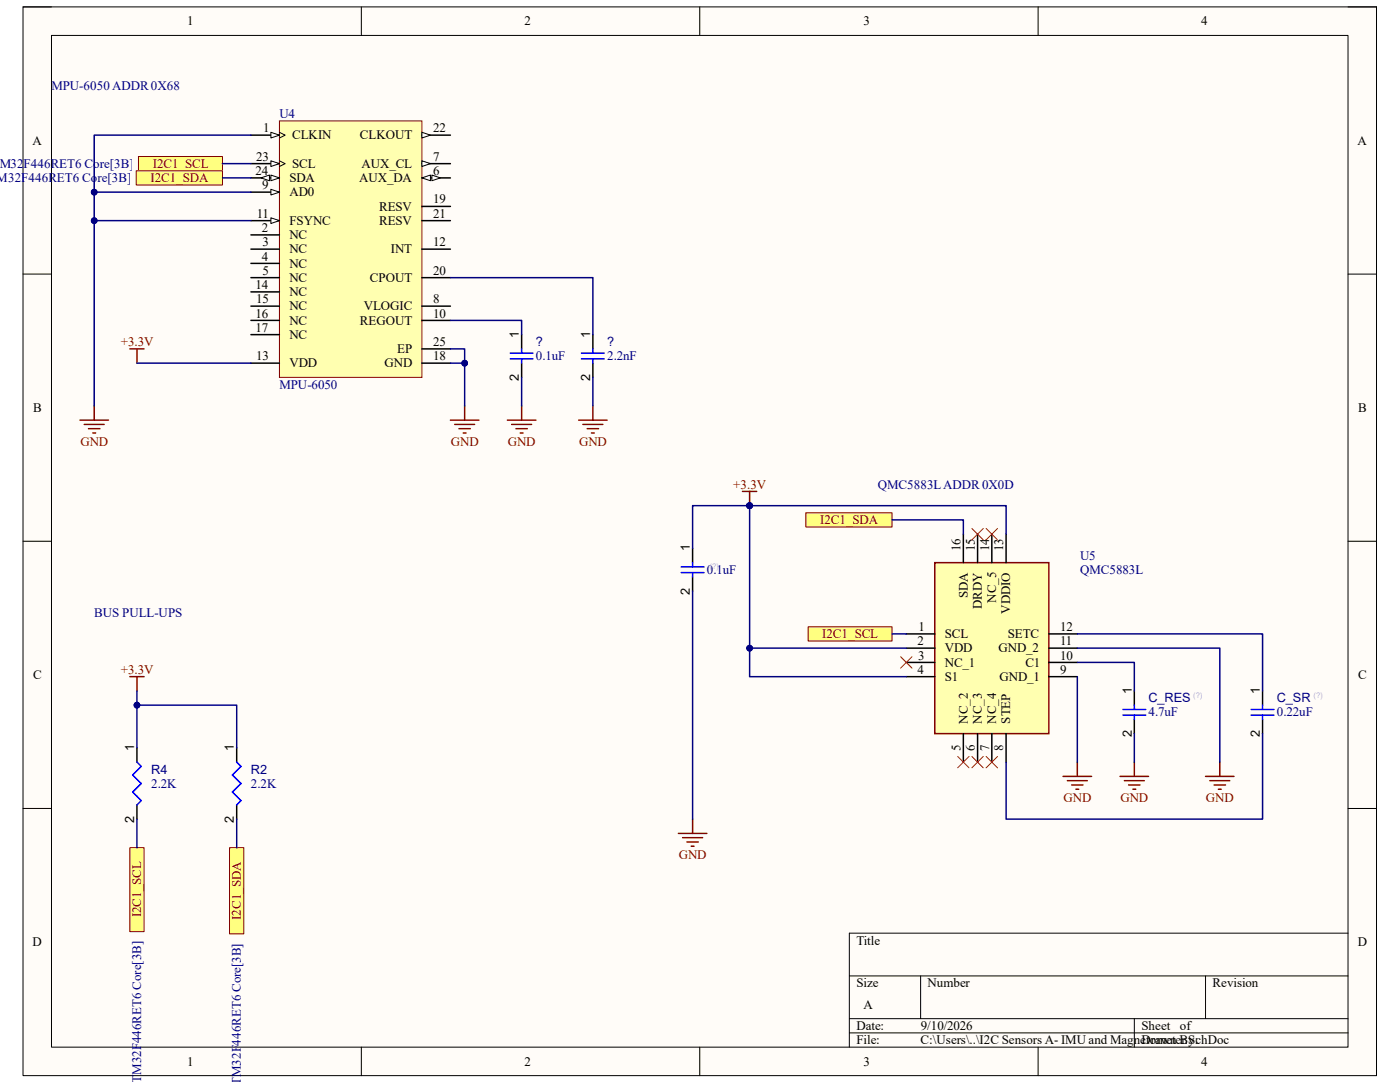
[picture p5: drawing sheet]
<svg xmlns="http://www.w3.org/2000/svg" width="279mm" height="216mm" viewBox="0 0 279 216" stroke-linecap="round" stroke-linejoin="round" font-family="sans-serif">
<path d="M4.6 1.4h270.1v213.2h-270.1z" fill-rule="evenodd" fill="#fffcf8"/>
<path d="M4.6 1.4h270.1v213.2h-270.1z" fill="none" stroke="#000" stroke-width=".2"/>
<path d="M10.3 7.1h258.7v201.8h-258.7z" fill-rule="evenodd" fill="#fffcf8"/>
<g fill="none" stroke="#000" stroke-width=".2">
<path d="M4.6 1.4h5.7M10.3 7.1h258.7v201.8h-258.7zM72.1 1.4v5.7M139.6 1.4v5.7M207.2 1.4v5.7M269 1.4h5.7v5.7M4.6 54.7h5.7M269 54.7h5.7M4.6 108h5.7M269 108h5.7M4.6 161.3h5.7M269 161.3h5.7"/>
<path d="M169.5 194.7h99.5M183.7 194.7v8.6M240.6 194.7v8.6M269 186.2h-99.5v22.7M72.1 208.9v5.7M139.6 208.9v5.7M169.5 203.3h99.5M169.5 206.1h99.5M207.2 208.9v5.7M226.4 203.3v5.6M274.7 208.9v5.7"/>
</g>
<path d="M186.6 112.3h22.7v34.1h-22.7z" fill-rule="evenodd" fill="#ffffb0"/>
<path d="M186.6 112.3h22.7v34.1h-22.7zM25.9 135h2.9M27.3 135v2.9" fill="none" stroke="#800000" stroke-width=".3"/>
<g fill="none" stroke="#000" stroke-width=".3">
<path d="M192.3 106.6v5.7M195.1 106.6v5.7M197.9 106.6v5.7M200.8 106.6v5.7M180.9 126.5h5.7M180.9 129.3h5.7M180.9 132.2h5.7M180.9 135h5.7M209.3 126.5h5.7M209.3 129.3h5.7M209.3 132.2h5.7M209.3 135h5.7"/>
<path d="M27.3 149.2v2.9M47.2 149.2v2.9M192.3 146.4v5.7M195.1 146.4v5.7M197.9 146.4v5.7M200.8 146.4v5.7M27.3 160.6v2.8M47.2 160.6v2.8"/>
</g>
<path d="M27.3 152.1l.9 .8-1.7 1.7 1.7 1.7-1.7 1.7 1.7 1.8-.9 .8M47.2 152.1l.9 .8-1.7 1.7 1.7 1.7-1.7 1.7 1.7 1.8-.9 .8" fill="none" stroke="#00f" stroke-width=".3"/>
<path d="M45.8 169.1h2.9v17.3h-2.9z" fill-rule="evenodd" fill="#ffff80"/>
<path d="M45.8 169.1h2.9v17.3h-2.9z" fill="none" stroke="#800000" stroke-width=".2"/>
<path d="M25.9 169.1h2.9v16.8h-2.9z" fill-rule="evenodd" fill="#ffff80"/>
<path d="M25.9 169.1h2.9v16.8h-2.9z" fill="none" stroke="#800000" stroke-width=".2"/>
<path d="M55.8 24.1h28.4v51.2h-28.4z" fill-rule="evenodd" fill="#ffffb0"/>
<path d="M55.8 24.1h28.4v51.2h-28.4z" fill="none" stroke="#800000" stroke-width=".2"/>
<path d="M50.1 27h5.7" fill="none" stroke="#000" stroke-width=".3"/>
<path d="M54.1 26.4l1.7 .6-1.7 .5z" fill="#f8fcff"/>
<path d="M54.1 26.4l1.7 .6-1.7 .5zM55.8 26.4l1.1 .6-1.1 .5" fill="none" stroke="#000" stroke-width=".2"/>
<path d="M84.2 35.5h5.7M50.1 46.9h5.7M50.1 49.7h5.7M50.1 52.6h5.7M50.1 55.4h5.7" fill="none" stroke="#000" stroke-width=".3"/>
<path d="M84.2 35.5l1.7-.6v1.2z" fill="#f8fcff"/>
<path d="M84.2 35.5l1.7-.6v1.2z" fill="none" stroke="#000" stroke-width=".2"/>
<path d="M86.2 34.9l1.7 .6-1.7 .6z" fill="#f8fcff"/>
<path d="M86.2 34.9l1.7 .6-1.7 .6z" fill="none" stroke="#000" stroke-width=".2"/>
<path d="M84.2 32.7h5.7" fill="none" stroke="#000" stroke-width=".3"/>
<path d="M84.2 32.1l1.7 .6-1.7 .5z" fill="#f8fcff"/>
<path d="M84.2 32.1l1.7 .6-1.7 .5z" fill="none" stroke="#000" stroke-width=".2"/>
<path d="M50.1 38.3h5.7M84.2 61.1h5.7" fill="none" stroke="#000" stroke-width=".3"/>
<path d="M54.1 37.8l1.7 .5-1.7 .6z" fill="#f8fcff"/>
<path d="M54.1 37.8l1.7 .5-1.7 .6z" fill="none" stroke="#000" stroke-width=".2"/>
<path d="M50.1 44h5.7M84.2 63.9h5.7" fill="none" stroke="#000" stroke-width=".3"/>
<path d="M54.1 43.5l1.7 .5-1.7 .6z" fill="#f8fcff"/>
<path d="M54.1 43.5l1.7 .5-1.7 .6z" fill="none" stroke="#000" stroke-width=".2"/>
<path d="M84.2 27h5.7M50.1 58.2h5.7M84.2 49.7h5.7M84.2 41.2h5.7M84.2 55.4h5.7M84.2 44h5.7M50.1 72.5h5.7M50.1 61.1h5.7M50.1 63.9h5.7M50.1 66.8h5.7M84.2 72.5h5.7" fill="none" stroke="#000" stroke-width=".3"/>
<path d="M84.2 26.4l1.7 .6-1.7 .5z" fill="#f8fcff"/>
<path d="M84.2 26.4l1.7 .6-1.7 .5z" fill="none" stroke="#000" stroke-width=".2"/>
<path d="M50.1 32.7h5.7" fill="none" stroke="#000" stroke-width=".3"/>
<path d="M54.1 32.1l1.7 .6-1.7 .5z" fill="#f8fcff"/>
<path d="M54.1 32.1l1.7 .6-1.7 .5zM55.8 32.1l1.1 .6-1.1 .5" fill="none" stroke="#000" stroke-width=".2"/>
<path d="M50.1 35.5h5.7" fill="none" stroke="#000" stroke-width=".3"/>
<path d="M54.1 34.9l1.7 .6-1.7 .6z" fill="#f8fcff"/>
<path d="M54.1 34.9l1.7 .6-1.7 .6z" fill="none" stroke="#000" stroke-width=".2"/>
<path d="M52.1 35.5l1.7-.6v1.2z" fill="#f8fcff"/>
<path d="M52.1 35.5l1.7-.6v1.2z" fill="none" stroke="#000" stroke-width=".2"/>
<path d="M84.2 69.6h5.7M104.1 66.8v2.8M104.1 72.5v2.8M118.3 66.8v2.8M118.3 72.5v2.8" fill="none" stroke="#000" stroke-width=".3"/>
<g fill="none" stroke="#800000" stroke-width=".3">
<path d="M89.9 83.8h5.7M90.7 84.7h4M91.6 85.5h2.3M92.4 86.4h.6M92.7 81v2.8M101.3 83.8h5.6M102.1 84.7h4M103 85.5h2.2M103.8 86.4h.6M104.1 81v2.8M115.5 83.8h5.7M116.3 84.7h4"/>
<path d="M117.2 85.5h2.3M118 86.4h.6M118.3 81v2.8"/>
</g>
<path d="M101.8 71.6h4.6M101.8 70.5h4.6M104.1 69.6v.9M104.1 71.6v.9M116 71.6h4.6M116 70.5h4.6M118.3 69.6v.9M118.3 71.6v.9" fill="none" stroke="#00f" stroke-width=".3"/>
<path d="M27.6 31.2h16.8v2.9h-16.8z" fill-rule="evenodd" fill="#ffff80"/>
<path d="M27.6 31.2h16.8v2.9h-16.8z" fill="none" stroke="#800000" stroke-width=".2"/>
<path d="M27.2 34.1h17.2v2.8h-17.2z" fill-rule="evenodd" fill="#ffff80"/>
<path d="M27.2 34.1h17.2v2.8h-17.2z" fill="none" stroke="#800000" stroke-width=".2"/>
<path d="M25.9 69.6h2.9M27.3 69.6v2.9M16 83.8h5.6M16.8 84.7h4M17.7 85.5h2.2M18.5 86.4h.6M18.8 81v2.8" fill="none" stroke="#800000" stroke-width=".3"/>
<path d="M161.3 125.1h16.7v2.8h-16.7z" fill-rule="evenodd" fill="#ffff80"/>
<path d="M161.3 125.1h16.7v2.8h-16.7z" fill="none" stroke="#800000" stroke-width=".2"/>
<path d="M160.8 102.3h17.2v2.9h-17.2z" fill-rule="evenodd" fill="#ffff80"/>
<path d="M160.8 102.3h17.2v2.9h-17.2z" fill="none" stroke="#800000" stroke-width=".2"/>
<g fill="none" stroke="#800000" stroke-width=".3">
<path d="M148.2 98.1h2.8M149.6 98.1v2.8M212.2 154.9h5.6M213 155.8h4M213.9 156.6h2.2M214.7 157.5h.6M215 152.1v2.8M223.5 154.9h5.7M224.4 155.8h4M225.2 156.6h2.3M226.1 157.5h.6M226.4 152.1v2.8"/>
<path d="M240.6 154.9h5.7M241.4 155.8h4M242.3 156.6h2.3M243.2 157.5h.5M243.4 152.1v2.8"/>
</g>
<path d="M226.4 137.9v2.8M252 137.9v2.8M226.4 143.6v2.8M252 143.6v2.8" fill="none" stroke="#000" stroke-width=".3"/>
<path d="M224.1 142.7h4.6M224.1 141.6h4.6M226.4 140.7v.9M226.4 142.7v.9M249.7 142.7h4.5M249.7 141.6h4.5M252 140.7v.9M252 142.7v.9" fill="none" stroke="#00f" stroke-width=".3"/>
<circle cx="149.6" cy="100.9" r=".57" fill="#000080"/>
<circle cx="149.6" cy="100.9" r=".57" fill="none" stroke="#000080" stroke-width=".2"/>
<path d="M138.2 109.4v2.9M138.2 115.1v2.9" fill="none" stroke="#000" stroke-width=".3"/>
<path d="M136 114.3h4.5M136 113.1h4.5M138.2 112.3v.8M138.2 114.3v.8" fill="none" stroke="#00f" stroke-width=".3"/>
<path d="M135.4 166.3h5.7M136.2 167.1h4M137.1 168h2.3M137.9 168.9h.6M138.2 163.4v2.9" fill="none" stroke="#800000" stroke-width=".3"/>
<path d="M194 105.5l2.2 2.2M196.2 105.5l-2.2 2.2M196.8 105.5l2.3 2.2M199.1 105.5l-2.3 2.2M179.7 131l2.3 2.3M182 131l-2.3 2.3M191.1 150.9l2.3 2.3M193.4 150.9l-2.3 2.3M194 150.9l2.2 2.3M196.2 150.9l-2.2 2.3M196.8 150.9l2.3 2.3M199.1 150.9l-2.3 2.3" fill="none" stroke="#f00" stroke-width=".2"/>
<path d="M27.3 137.9v11.3M27.3 163.4v5.7M47.2 163.4v5.7" fill="none" stroke="#000080" stroke-width=".3"/>
<circle cx="27.3" cy="140.7" r=".57" fill="#000080"/>
<circle cx="27.3" cy="140.7" r=".57" fill="none" stroke="#000080" stroke-width=".2"/>
<path d="M27.3 140.7h19.9v8.5" fill="none" stroke="#000080" stroke-width=".3"/>
<circle cx="27.3" cy="140.7" r=".57" fill="#000080"/>
<circle cx="27.3" cy="140.7" r=".57" fill="none" stroke="#000080" stroke-width=".2"/>
<path d="M89.9 69.6h2.8v11.4" fill="none" stroke="#000080" stroke-width=".3"/>
<circle cx="92.7" cy="72.5" r=".57" fill="#000080"/>
<circle cx="92.7" cy="72.5" r=".57" fill="none" stroke="#000080" stroke-width=".2"/>
<path d="M89.9 72.5h2.8" fill="none" stroke="#000080" stroke-width=".3"/>
<circle cx="92.7" cy="72.5" r=".57" fill="#000080"/>
<circle cx="92.7" cy="72.5" r=".57" fill="none" stroke="#000080" stroke-width=".2"/>
<path d="M44.4 32.7h5.7M44.4 35.5h5.7M50.1 27h-31.3v54M89.9 55.4h28.4v11.4M89.9 63.9h14.2v2.9M104.1 75.3v5.7M118.3 75.3v5.7" fill="none" stroke="#000080" stroke-width=".3"/>
<circle cx="18.8" cy="44" r=".57" fill="#000080"/>
<circle cx="18.8" cy="44" r=".57" fill="none" stroke="#000080" stroke-width=".2"/>
<circle cx="18.8" cy="38.3" r=".57" fill="#000080"/>
<circle cx="18.8" cy="38.3" r=".57" fill="none" stroke="#000080" stroke-width=".2"/>
<path d="M18.8 38.3h31.3" fill="none" stroke="#000080" stroke-width=".3"/>
<circle cx="18.8" cy="38.3" r=".57" fill="#000080"/>
<circle cx="18.8" cy="38.3" r=".57" fill="none" stroke="#000080" stroke-width=".2"/>
<path d="M18.8 44h31.3" fill="none" stroke="#000080" stroke-width=".3"/>
<circle cx="18.8" cy="44" r=".57" fill="#000080"/>
<circle cx="18.8" cy="44" r=".57" fill="none" stroke="#000080" stroke-width=".2"/>
<path d="M27.3 72.5h22.8M149.6 100.9v34.1h31.3M178 103.7h14.3v2.9M178 126.5h2.9M215 132.2h11.4v5.7M215 129.3h28.4v22.8M215 126.5h37v11.4M215 135v17.1M226.4 146.4v5.7M252 146.4v17h-51.2v-11.3" fill="none" stroke="#000080" stroke-width=".3"/>
<circle cx="149.6" cy="100.9" r=".57" fill="#000080"/>
<circle cx="149.6" cy="100.9" r=".57" fill="none" stroke="#000080" stroke-width=".2"/>
<circle cx="149.6" cy="129.3" r=".57" fill="#000080"/>
<circle cx="149.6" cy="129.3" r=".57" fill="none" stroke="#000080" stroke-width=".2"/>
<path d="M149.6 129.3h31.3" fill="none" stroke="#000080" stroke-width=".3"/>
<circle cx="149.6" cy="129.3" r=".57" fill="#000080"/>
<circle cx="149.6" cy="129.3" r=".57" fill="none" stroke="#000080" stroke-width=".2"/>
<path d="M149.6 100.9h51.2v5.7" fill="none" stroke="#000080" stroke-width=".3"/>
<circle cx="149.6" cy="100.9" r=".57" fill="#000080"/>
<circle cx="149.6" cy="100.9" r=".57" fill="none" stroke="#000080" stroke-width=".2"/>
<path d="M149.6 100.9h-11.4v8.5" fill="none" stroke="#000080" stroke-width=".3"/>
<circle cx="149.6" cy="100.9" r=".57" fill="#000080"/>
<circle cx="149.6" cy="100.9" r=".57" fill="none" stroke="#000080" stroke-width=".2"/>
<path d="M138.2 118v45.4" fill="none" stroke="#000080" stroke-width=".3"/>
<g font-size="2.6">
<text x="37.4" y="5.1">1</text>
<text x="104.7" y="5.1">2</text>
<text x="172.3" y="5.1">3</text>
<text x="239.7" y="5.1">4</text>
<text x="6.5" y="28.9">A</text>
<text x="52.5" y="26.4">1</text>
<text x="58.3" y="27.8">CLKIN</text>
<text x="71.8" y="27.8">CLKOUT</text>
<text x="86.4" y="26.4">22</text>
<text x="270.9" y="28.9">A</text>
<text x="51" y="34.9">24</text>
<text x="51.1" y="32.1">23</text>
<text x="58.3" y="33.5">SCL</text>
<text x="72.1" y="33.5">AUX_CL</text>
<text x="86.4" y="34.9">6</text>
<text x="86.4" y="32.1">7</text>
<text x="52.3" y="37.8">9</text>
<text x="57.7" y="39.2">AD0</text>
<text x="57.7" y="36.4">SDA</text>
<text x="71.7" y="36.4">AUX_DA</text>
<text x="86.4" y="40.6">19</text>
<text x="51.2" y="43.5">11</text>
<text x="52.3" y="46.3">2</text>
<text x="57.7" y="47.7">NC</text>
<text x="57.7" y="44.9">FSYNC</text>
<text x="75.6" y="42">RESV</text>
<text x="75.6" y="44.9">RESV</text>
<text x="86.4" y="43.5">21</text>
<text x="52.3" y="52">4</text>
<text x="52.4" y="49.1">3</text>
<text x="57.7" y="50.5">NC</text>
<text x="57.7" y="53.4">NC</text>
<text x="78" y="50.5">INT</text>
<text x="86.4" y="49.1">12</text>
<text x="51" y="57.7">14</text>
<text x="52.4" y="54.8">5</text>
<text x="57.7" y="56.3">NC</text>
<text x="57.7" y="59.1">NC</text>
<text x="73.8" y="56.3">CPOUT</text>
<text x="86.4" y="54.8">20</text>
<text x="51" y="63.4">16</text>
<text x="51.1" y="60.5">15</text>
<text x="57.7" y="61.9">NC</text>
<text x="57.7" y="64.8">NC</text>
<text x="71.8" y="64.8">REGOUT</text>
<text x="72.6" y="61.9">VLOGIC</text>
<text x="86.4" y="60.5">8</text>
<text x="86.4" y="63.4">10</text>
<text x="51" y="66.2">17</text>
<text x="51.1" y="71.9">13</text>
<text x="57.7" y="67.6">NC</text>
<text x="79.3" y="70.5">EP</text>
<text x="86.4" y="71.9">18</text>
<text x="86.4" y="69">25</text>
<text x="57.7" y="73.3">VDD</text>
<text x="76.8" y="73.3">GND</text>
<text x="6.6" y="82.2">B</text>
<text x="271.1" y="82.2">B</text>
<text x="191.7" y="110" transform="rotate(-90 191.7 110)">16</text>
<text x="194.5" y="110" transform="rotate(-90 194.5 110)">15</text>
<text x="197.4" y="110" transform="rotate(-90 197.4 110)">14</text>
<text x="200.2" y="110" transform="rotate(-90 200.2 110)">13</text>
<text x="193.1" y="119.4" transform="rotate(-90 193.1 119.4)">SDA</text>
<text x="183.3" y="125.9">1</text>
<text x="196" y="121.5" transform="rotate(-90 196 121.5)">DRDY</text>
<text x="198.8" y="120.2" transform="rotate(-90 198.8 120.2)">NC_5</text>
<text x="201.6" y="122.4" transform="rotate(-90 201.6 122.4)">VDDIO</text>
<text x="211.6" y="125.9">12</text>
<text x="183.1" y="128.8">2</text>
<text x="183.2" y="131.6">3</text>
<text x="188.6" y="127.3">SCL</text>
<text x="188.6" y="130.2">VDD</text>
<text x="199.3" y="130.2">GND_2</text>
<text x="201.1" y="127.3">SETC</text>
<text x="211.6" y="131.6">10</text>
<text x="211.6" y="128.8">11</text>
<text x="6.6" y="135.5">C</text>
<text x="183.1" y="134.5">4</text>
<text x="188.6" y="133">NC_1</text>
<text x="188.6" y="135.8">S1</text>
<text x="199.5" y="135.8">GND_1</text>
<text x="204.6" y="133">C1</text>
<text x="211.6" y="134.5">9</text>
<text x="271.1" y="135.5">C</text>
<text x="191.7" y="149.8" transform="rotate(-90 191.7 149.8)">5</text>
<text x="193.1" y="144.4" transform="rotate(-90 193.1 144.4)">NC_2</text>
<text x="194.5" y="149.9" transform="rotate(-90 194.5 149.9)">6</text>
<text x="196" y="144.4" transform="rotate(-90 196 144.4)">NC_3</text>
<text x="197.4" y="149.8" transform="rotate(-90 197.4 149.8)">7</text>
<text x="198.8" y="144.4" transform="rotate(-90 198.8 144.4)">NC_4</text>
<text x="200.2" y="149.8" transform="rotate(-90 200.2 149.8)">8</text>
<text x="201.6" y="144.4" transform="rotate(-90 201.6 144.4)">STEP</text>
<text x="6.5" y="188.8">D</text>
<text x="170.9" y="188.5">Title</text>
<text x="271" y="188.8">D</text>
<text x="170.9" y="197">Size</text>
<text x="185.1" y="197">Number</text>
<text x="242" y="197">Revision</text>
<text x="172.3" y="201.3">A</text>
<text x="170.9" y="205.5">Date:</text>
<text x="170.9" y="208.4">File:</text>
<text x="183.7" y="208.4">C:\Users\..\I2C Sensors A- IMU and Magnetometer.SchDoc</text>
<text x="183.7" y="205.5">9/10/2026</text>
<text x="227.8" y="208.4">Drawn By:</text>
<text x="227.8" y="205.5">Sheet</text>
<text x="235.5" y="205.5">of</text>
<text x="37.4" y="212.6">1</text>
<text x="104.7" y="212.6">2</text>
<text x="172.3" y="212.6">3</text>
<text x="239.7" y="212.6">4</text>
</g>
<g font-size="2.6" fill="#000080">
<text x="10.2" y="17.9">MPU-6050 ADDR 0X68</text>
<text x="55.8" y="23.5">U4</text>
<text x="-.2" y="33.5">M32F446RET6 Core[3B]</text>
<text x="-.6" y="36.4">M32F446RET6 Core[3B]</text>
<text x="106.9" y="71.9">0.1uF</text>
<text x="121.2" y="71.9">2.2nF</text>
<text x="55.8" y="77.6">MPU-6050</text>
<text x="175.2" y="97.5">QMC5883L ADDR 0X0D</text>
<text x="215.6" y="111.7">U5</text>
<text x="141.1" y="114.6">0.1uF</text>
<text x="215.6" y="114.6">QMC5883L</text>
<text x="18.8" y="123.1">BUS PULL-UPS</text>
<text x="229.2" y="143">4.7uF</text>
<text x="254.8" y="143">0.22uF</text>
<text x="30.2" y="157.2">2.2K</text>
<text x="50.1" y="157.2">2.2K</text>
<text x="28.2" y="214.5" transform="rotate(-90 28.2 214.5)">M32F446RET6 Core[3B]</text>
<text x="28.2" y="216" transform="rotate(-90 28.2 216)">T</text>
<text x="48.1" y="216.5" transform="rotate(-90 48.1 216.5)">TM32F446RET6 Core[3B]</text>
</g>
<g font-size="2.6" fill="#800000">
<text x="30.5" y="33.5">I2C1_SCL</text>
<text x="30" y="36.4">I2C1_SDA</text>
<text x="24.1" y="69">+3.3V</text>
<text x="16" y="88.9">GND</text>
<text x="90" y="88.9">GND</text>
<text x="101.3" y="88.9">GND</text>
<text x="115.6" y="88.9">GND</text>
<text x="146.3" y="97.5">+3.3V</text>
<text x="163.7" y="104.6">I2C1_SDA</text>
<text x="164.1" y="127.3">I2C1_SCL</text>
<text x="24.1" y="134.5">+3.3V</text>
<text x="212.3" y="160">GND</text>
<text x="223.6" y="160">GND</text>
<text x="240.7" y="160">GND</text>
<text x="135.5" y="171.4">GND</text>
<text x="28.2" y="183.1" transform="rotate(-90 28.2 183.1)">I2C1_SCL</text>
<text x="48.1" y="183.5" transform="rotate(-90 48.1 183.5)">I2C1_SDA</text>
</g>
<g font-size="2.5">
<text x="103.5" y="67.4" transform="rotate(-90 103.5 67.4)">1</text>
<text x="117.8" y="67.4" transform="rotate(-90 117.8 67.4)">1</text>
<text x="103.5" y="76" transform="rotate(-90 103.5 76)">2</text>
<text x="117.8" y="76" transform="rotate(-90 117.8 76)">2</text>
<text x="137.7" y="110" transform="rotate(-90 137.7 110)">1</text>
<text x="137.7" y="118.7" transform="rotate(-90 137.7 118.7)">2</text>
<text x="225.8" y="138.4" transform="rotate(-90 225.8 138.4)">1</text>
<text x="251.4" y="138.4" transform="rotate(-90 251.4 138.4)">1</text>
<text x="26.8" y="149.8" transform="rotate(-90 26.8 149.8)">1</text>
<text x="46.7" y="149.8" transform="rotate(-90 46.7 149.8)">1</text>
<text x="225.8" y="147.1" transform="rotate(-90 225.8 147.1)">2</text>
<text x="251.4" y="147.1" transform="rotate(-90 251.4 147.1)">2</text>
<text x="26.8" y="164.2" transform="rotate(-90 26.8 164.2)">2</text>
<text x="46.7" y="164.2" transform="rotate(-90 46.7 164.2)">2</text>
</g>
<g font-size="2.5" fill="#000080">
<text x="106.9" y="69">?</text>
<text x="121.2" y="69">?</text>
<text x="229.2" y="140.2">C_RES</text>
<text x="254.8" y="140.2">C_SR</text>
<text x="30.2" y="154.3">R4</text>
<text x="50.1" y="154.3">R2</text>
</g>
<g font-size="1.5" fill="#b2b0d4">
<text x="141.6" y="113.6">(?)</text>
<text x="238.1" y="139.2">(?)</text>
<text x="262.1" y="139.2">(?)</text>
</g>
</svg>
